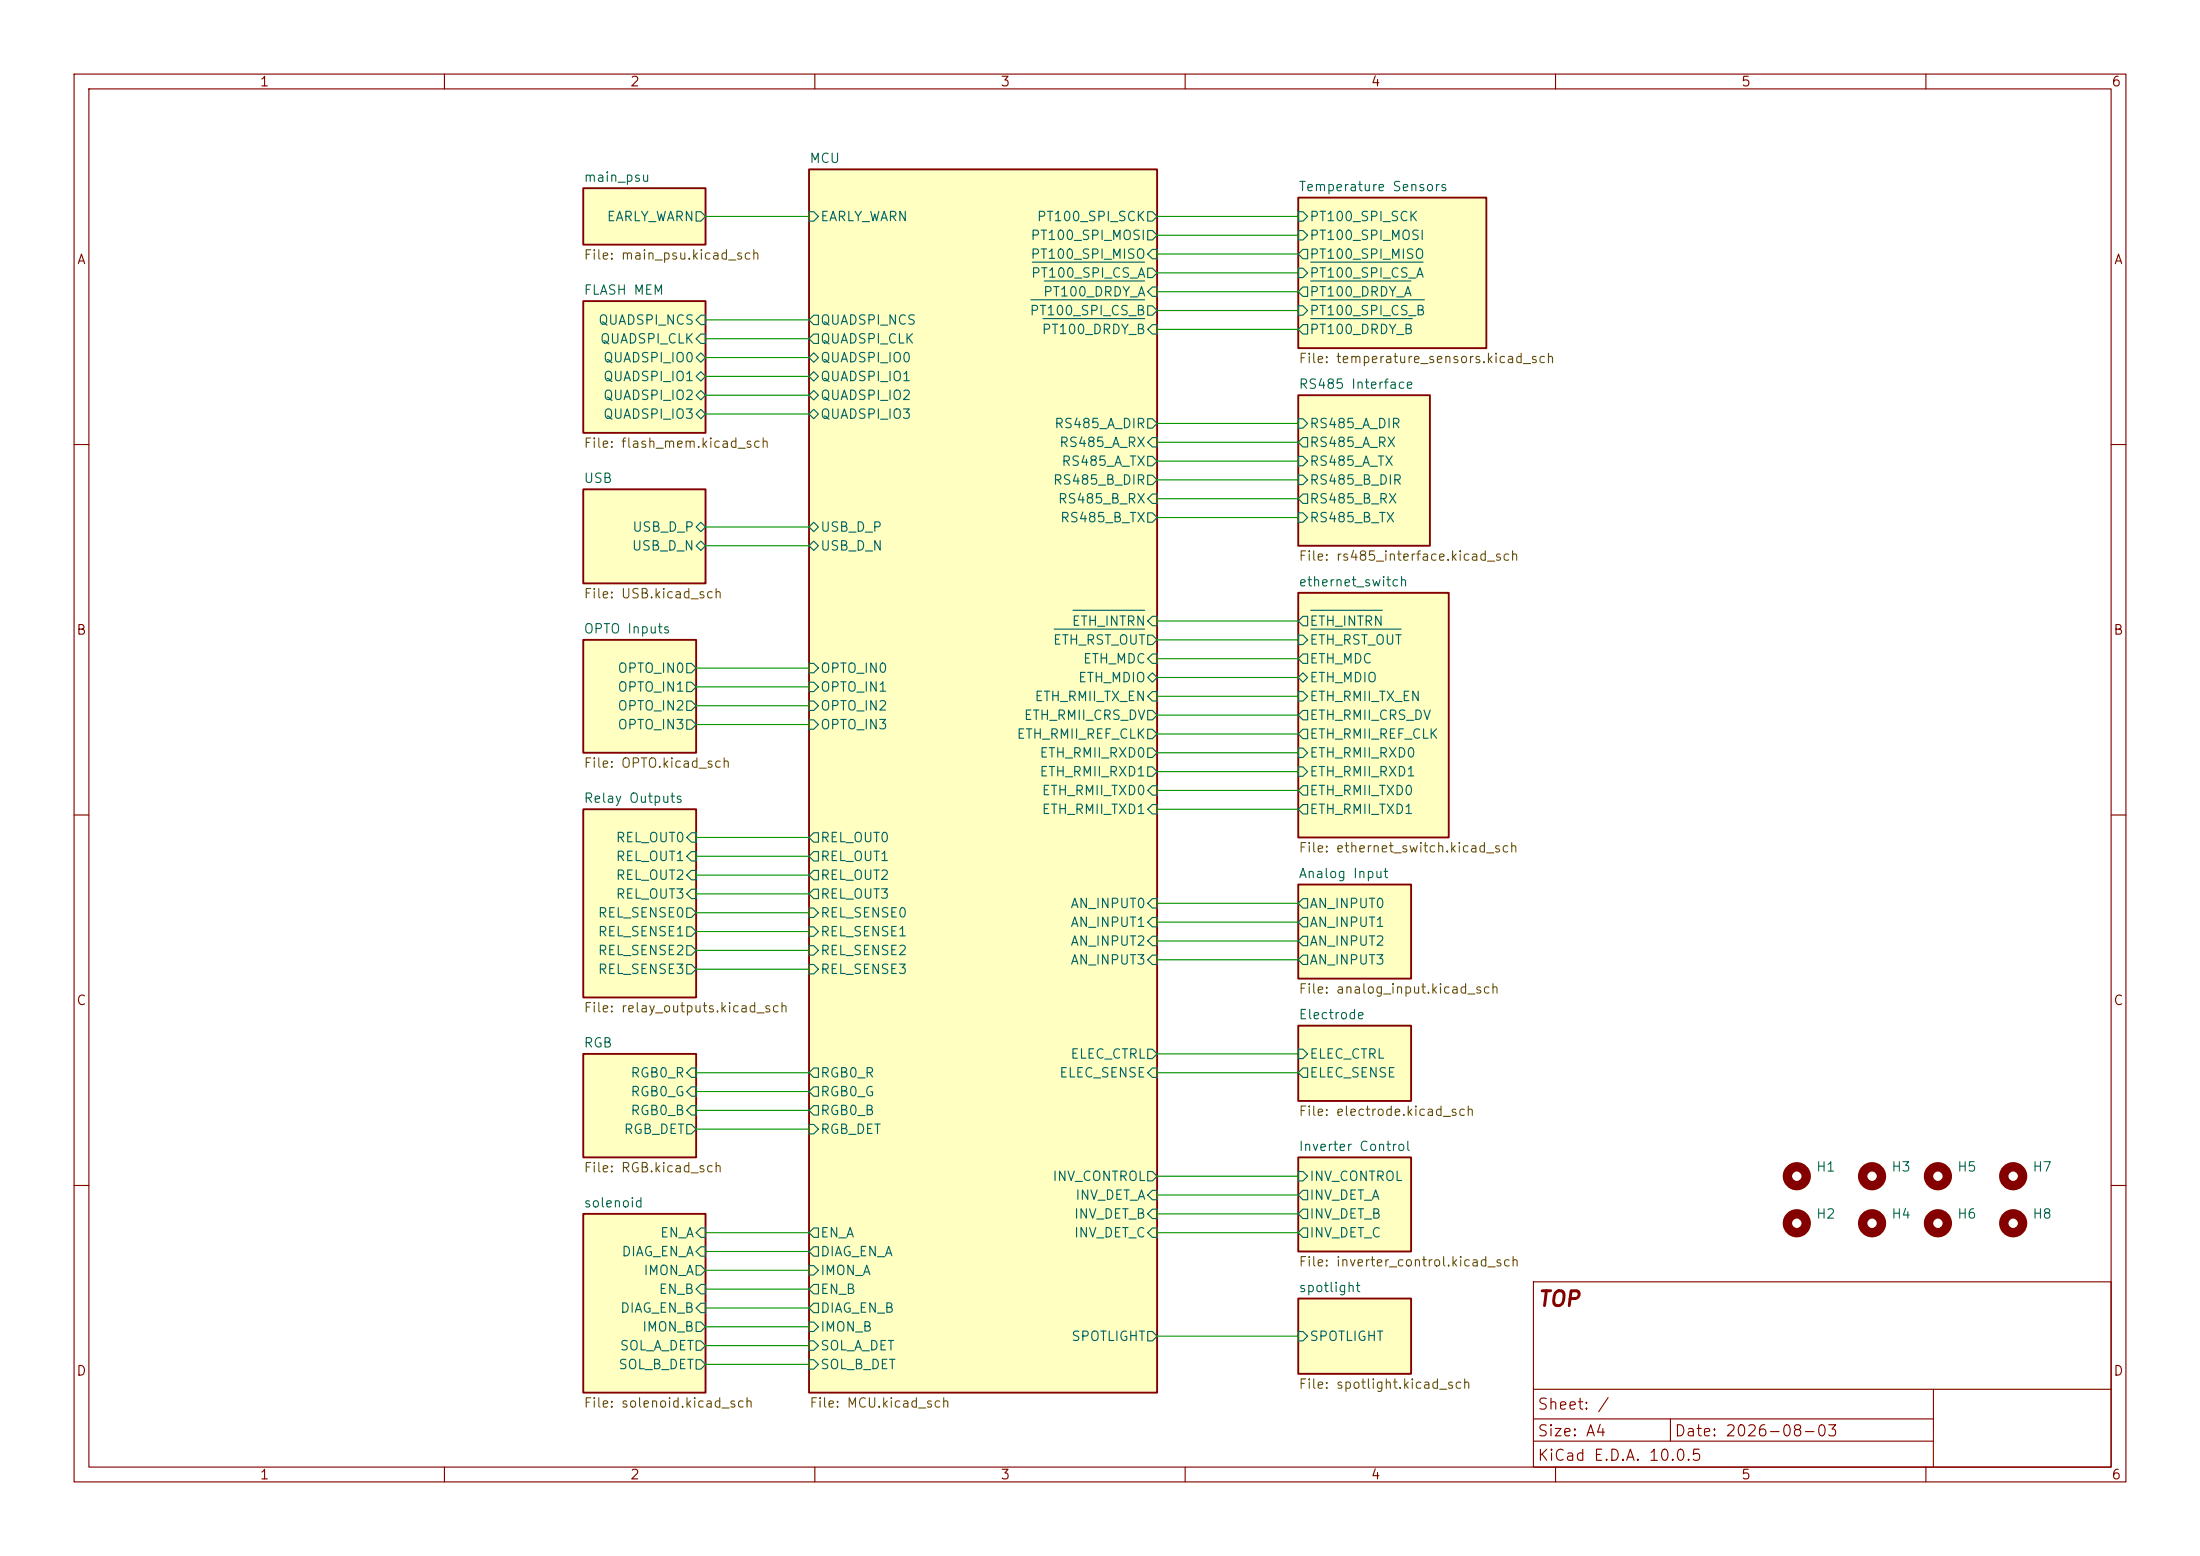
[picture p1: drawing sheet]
<svg xmlns="http://www.w3.org/2000/svg" width="297mm" height="210mm" viewBox="0 0 297 210" stroke-linecap="round" stroke-linejoin="round" font-family="sans-serif">
<g fill="none" stroke="#840000" stroke-width=".15">
<path d="M10 10h277v190h-277zM12 12h273v186h-273zM60 10v2M110 10v2M160 10v2M210 10v2M260 10v2M10 60h2M285 60h2M10 110h2M285 110h2M10 160h2"/>
<path d="M207 173h78v25h-78zM285 160h2M60 198v2M110 198v2M160 198v2M207 194.5h54M207 191.5h54M207 187.5h78M210 198v2M225.5 191.5v3M260 198v2M261 187.5v10.5"/>
</g>
<g fill="#ffffc2" stroke="#ffffc2" stroke-width=".14">
<path d="M175.3 175.3h15.2v10.1h-15.2z"/>
<path d="M175.3 138.4h15.2v10.2h-15.2z"/>
<path d="M175.3 156.2h15.2v12.7h-15.2z"/>
<path d="M175.3 119.4h15.2v12.7h-15.2z"/>
<path d="M175.3 80h20.3v33h-20.3z"/>
<path d="M78.7 25.4h16.5v7.6h-16.5z"/>
<path d="M175.3 26.7h25.4v20.3h-25.4z"/>
<path d="M78.7 109.2h15.3v25.4h-15.3z"/>
<path d="M78.7 86.4h15.3v15.2h-15.3z"/>
<path d="M78.7 142.2h15.3v14h-15.3z"/>
<path d="M175.3 53.3h17.7v20.4h-17.7z"/>
<path d="M109.2 22.9h47v165.1h-47z"/>
<path d="M78.7 163.8h16.5v24.2h-16.5z"/>
<path d="M78.7 66h16.5v12.7h-16.5z"/>
<path d="M78.7 40.6h16.5v17.8h-16.5z"/>
</g>
<g fill="none" stroke="#840000" stroke-width=".25">
<path d="M78.7 25.4h16.5v7.6h-16.5zM109.2 22.9h47v165.1h-47zM175.3 26.7h25.4v20.3h-25.4zM78.7 40.6h16.5v17.8h-16.5zM175.3 53.3h17.7v20.4h-17.7zM78.7 66h16.5v12.7h-16.5zM78.7 86.4h15.3v15.2h-15.3zM175.3 80h20.3v33h-20.3zM78.7 109.2h15.3v25.4h-15.3zM175.3 119.4h15.2v12.7h-15.2zM175.3 138.4h15.2v10.2h-15.2zM78.7 142.2h15.3v14h-15.3z"/>
<path d="M175.3 156.2h15.2v12.7h-15.2zM78.7 163.8h16.5v24.2h-16.5zM175.3 175.3h15.2v10.1h-15.2z"/>
</g>
<g fill="none" stroke="#006464" stroke-width=".15">
<path d="M94 28.6h.6l.6 .6-.6 .6h-.6zM109.2 28.6h.7l.6 .6-.6 .6h-.7zM139.4 35.4h15.1M141 37.9h13.5M154.9 28.6h.7l.6 .6-.6 .6h-.7zM154.9 31.1h.7l.6 .7-.6 .6h-.7zM154.9 36.2h.7l.6 .6-.6 .7h-.7zM154.9 39.4l.7-.7h.6v1.3h-.6zM155.6 33.7h.6v1.2h-.6l-.7-.6zM175.3 31.1h.6l.6 .7-.6 .6h-.6zM175.3 28.6h.6l.6 .6-.6 .6h-.6zM175.3 36.2h.6l.6 .6-.6 .7h-.6z"/>
<path d="M175.3 39.4l.6-.7h.6v1.3h-.6zM175.9 33.7h.6v1.2h-.6l-.6-.6zM176.9 35.4h15.2M176.9 37.9h13.6M94 50.8l.6-.6 .6 .6-.6 .6zM94 48.3l.6-.7 .6 .7-.6 .6zM94 55.9l.6-.7 .6 .7-.6 .6zM94 53.3l.6-.6 .6 .6-.6 .7zM94.6 42.5h.6v1.3h-.6l-.6-.6zM94.6 45.1h.6v1.3h-.6l-.6-.7zM109.2 45.7l.7-.6h.6v1.3h-.6zM109.2 50.8l.7-.6 .6 .6-.6 .6z"/>
<path d="M109.2 53.3l.7-.6 .6 .6-.6 .7zM109.2 55.9l.7-.7 .6 .7-.6 .6zM109.2 48.3l.7-.7 .6 .7-.6 .6zM109.9 42.5h.6v1.3h-.6l-.7-.6zM139.2 40.5h15.3M140.8 43h13.7M154.9 56.5h.7l.6 .7-.6 .6h-.7zM154.9 59.7l.7-.6h.6v1.2h-.6zM154.9 41.3h.7l.6 .6-.6 .6h-.7zM154.9 44.5l.7-.7h.6v1.3h-.6zM175.3 41.3h.6l.6 .6-.6 .6h-.6zM175.3 44.5l.6-.7h.6v1.3h-.6z"/>
<path d="M175.3 56.5h.6l.6 .7-.6 .6h-.6zM175.3 59.7l.6-.6h.6v1.2h-.6zM176.9 40.5h15.4M176.9 43h13.8M94 73.7l.6-.7 .6 .7-.6 .6zM94 71.1l.6-.6 .6 .6-.6 .7zM109.2 73.7l.7-.7 .6 .7-.6 .6zM109.2 71.1l.7-.6 .6 .6-.6 .7zM154.9 61.6h.7l.6 .6-.6 .7h-.7zM154.9 64.1h.7l.6 .7-.6 .6h-.7zM154.9 69.2h.7l.6 .7-.6 .6h-.7zM154.9 67.3l.7-.6h.6v1.2h-.6z"/>
<path d="M175.3 61.6h.6l.6 .6-.6 .7h-.6zM175.3 64.1h.6l.6 .7-.6 .6h-.6zM175.3 67.3l.6-.6h.6v1.2h-.6zM175.3 69.2h.6l.6 .7-.6 .6h-.6zM92.7 92.1h.6l.7 .6-.7 .6h-.6zM92.7 94.6h.6l.7 .7-.7 .6h-.6zM92.7 97.2h.6l.7 .6-.7 .6h-.6zM92.7 89.5h.6l.7 .7-.7 .6h-.6zM109.2 89.5h.7l.6 .7-.6 .6h-.7zM109.2 92.1h.7l.6 .6-.6 .6h-.7zM109.2 94.6h.7l.6 .7-.6 .6h-.7zM109.2 97.2h.7l.6 .6-.6 .6h-.7z"/>
<path d="M142.3 84.9h12.2M144.9 82.4h9.6M154.9 91.4l.7-.6 .6 .6-.6 .7zM154.9 85.7h.7l.6 .7-.6 .6h-.7zM154.9 98.4h.7l.6 .7-.6 .6h-.7zM154.9 94l.7-.7h.6v1.3h-.6zM154.9 95.9h.7l.6 .6-.6 .7h-.7zM155.6 88.3h.6v1.2h-.6l-.7-.6zM155.6 83.2h.6v1.3h-.6l-.7-.7zM175.3 91.4l.6-.6 .6 .6-.6 .7zM175.3 83.8l.6-.6h.6v1.3h-.6zM175.3 85.7h.6l.6 .7-.6 .6h-.6z"/>
<path d="M175.3 93.3h.6l.6 .7-.6 .6h-.6zM175.9 88.3h.6v1.2h-.6l-.6-.6zM175.9 98.4h.6v1.3h-.6l-.6-.6zM175.9 95.9h.6v1.3h-.6l-.6-.7zM176.9 82.4h9.7M176.9 84.9h12.3M93.3 112.4h.7v1.3h-.7l-.6-.7zM93.3 114.9h.7v1.3h-.7l-.6-.6zM93.3 117.5h.7v1.2h-.7l-.6-.6zM109.2 115.6l.7-.7h.6v1.3h-.6zM109.9 117.5h.6v1.2h-.6l-.7-.6zM109.9 112.4h.6v1.3h-.6l-.7-.7z"/>
<path d="M154.9 103.5h.7l.6 .6-.6 .7h-.7zM154.9 101h.7l.6 .6-.6 .6h-.7zM155.6 106h.6v1.3h-.6l-.7-.6zM155.6 108.6h.6v1.3h-.6l-.7-.7zM175.3 106.7l.6-.7h.6v1.3h-.6zM175.3 103.5h.6l.6 .6-.6 .7h-.6zM175.3 101h.6l.6 .6-.6 .6h-.6zM175.9 108.6h.6v1.3h-.6l-.6-.7zM92.7 122.6h.6l.7 .6-.7 .6h-.6zM92.7 125.1h.6l.7 .6-.7 .7h-.6zM92.7 127.6h.6l.7 .7-.7 .6h-.6zM92.7 130.2h.6l.7 .6-.7 .6h-.6z"/>
<path d="M93.3 120h.7v1.3h-.7l-.6-.6zM109.2 122.6h.7l.6 .6-.6 .6h-.7zM109.2 125.1h.7l.6 .6-.6 .7h-.7zM109.2 127.6h.7l.6 .7-.6 .6h-.7zM109.2 130.2h.7l.6 .6-.6 .6h-.7zM109.9 120h.6v1.3h-.6l-.7-.6zM154.9 121.9l.7-.6h.6v1.3h-.6zM154.9 127l.7-.6h.6v1.2h-.6zM155.6 123.8h.6v1.3h-.6l-.7-.6zM155.6 128.9h.6v1.3h-.6l-.7-.7zM175.3 129.5l.6-.6h.6v1.3h-.6zM175.3 124.5l.6-.7h.6v1.3h-.6z"/>
<path d="M175.9 121.3h.6v1.3h-.6l-.6-.7zM175.9 126.4h.6v1.2h-.6l-.6-.6zM92.7 151.8h.6l.7 .6-.7 .6h-.6zM93.3 146.7h.7v1.3h-.7l-.6-.7zM93.3 144.1h.7v1.3h-.7l-.6-.6zM93.3 149.2h.7v1.3h-.7l-.6-.6zM109.2 151.8h.7l.6 .6-.6 .6h-.7zM109.9 149.2h.6v1.3h-.6l-.7-.6zM109.9 146.7h.6v1.3h-.6l-.7-.7zM109.9 144.1h.6v1.3h-.6l-.7-.6zM154.9 141.6h.7l.6 .6-.6 .7h-.7zM154.9 158.1h.7l.6 .7-.6 .6h-.7z"/>
<path d="M154.9 144.8l.7-.7h.6v1.3h-.6zM175.3 141.6h.6l.6 .6-.6 .7h-.6zM175.3 158.1h.6l.6 .7-.6 .6h-.6zM175.9 144.1h.6v1.3h-.6l-.6-.6zM94 170.8h.6l.6 .7-.6 .6h-.6zM94 178.4h.6l.6 .7-.6 .6h-.6zM94.6 168.3h.6v1.2h-.6l-.6-.6zM94.6 175.9h.6v1.3h-.6l-.6-.7zM94.6 165.7h.6v1.3h-.6l-.6-.6zM94.6 173.4h.6v1.2h-.6l-.6-.6zM109.2 170.8h.7l.6 .7-.6 .6h-.7zM109.2 178.4h.7l.6 .7-.6 .6h-.7z"/>
<path d="M109.9 168.3h.6v1.2h-.6l-.7-.6zM109.9 175.9h.6v1.3h-.6l-.7-.7zM109.9 165.7h.6v1.3h-.6l-.7-.6zM109.9 173.4h.6v1.2h-.6l-.7-.6zM154.9 179.7h.7l.6 .6-.6 .7h-.7zM154.9 161.3l.7-.6h.6v1.2h-.6zM155.6 163.2h.6v1.3h-.6l-.7-.7zM155.6 165.7h.6v1.3h-.6l-.7-.6zM175.3 179.7h.6l.6 .6-.6 .7h-.6zM175.3 161.3l.6-.6h.6v1.2h-.6zM175.3 163.8l.6-.6h.6v1.3h-.6zM175.9 165.7h.6v1.3h-.6l-.6-.6z"/>
<path d="M94 181h.6l.6 .6-.6 .6h-.6zM94 183.5h.6l.6 .7-.6 .6h-.6zM109.2 181h.7l.6 .6-.6 .6h-.7zM109.2 183.5h.7l.6 .7-.6 .6h-.7z"/>
</g>
<g fill="none" stroke="#840000" stroke-width="1.3">
<circle cx="242.6" cy="158.7" r="1.27"/>
<circle cx="252.7" cy="158.7" r="1.27"/>
<circle cx="261.6" cy="158.7" r="1.27"/>
<circle cx="271.8" cy="158.7" r="1.27"/>
<circle cx="242.6" cy="165.1" r="1.27"/>
<circle cx="252.7" cy="165.1" r="1.27"/>
<circle cx="261.6" cy="165.1" r="1.27"/>
<circle cx="271.8" cy="165.1" r="1.27"/>
</g>
<g fill="none" stroke="#009600" stroke-width=".15">
<path d="M95.2 29.2h14M156.2 29.2h19.1M156.2 36.8h19.1M156.2 34.3h19.1M156.2 39.4h19.1M156.2 31.8h19.1M95.2 45.7h14M95.2 48.3h14M95.2 43.2h14M95.2 50.8h14M95.2 53.3h14M95.2 55.9h14"/>
<path d="M156.2 41.9h19.1M156.2 44.5h19.1M156.2 57.2h19.1M156.2 59.7h19.1M95.2 73.7h14M95.2 71.1h14M156.2 69.9h19.1M156.2 64.8h19.1M156.2 62.2h19.1M156.2 67.3h19.1M94 95.3h15.2M94 92.7h15.2"/>
<path d="M94 90.2h15.2M94 97.8h15.2M156.2 99.1h19.1M156.2 94h19.1M156.2 96.5h19.1M156.2 91.4h19.1M156.2 83.8h19.1M156.2 86.4h19.1M156.2 88.9h19.1M94 118.1h15.2M94 113h15.2M94 115.6h15.2"/>
<path d="M156.2 109.2h19.1M156.2 104.1h19.1M156.2 101.6h19.1M156.2 106.7h19.1M94 128.3h15.2M94 120.7h15.2M94 123.2h15.2M94 130.8h15.2M94 125.7h15.2M156.2 124.5h19.1M156.2 129.5h19.1M156.2 127h19.1"/>
<path d="M156.2 121.9h19.1M94 144.8h15.2M94 147.3h15.2M94 149.9h15.2M94 152.4h15.2M156.2 144.8h19.1M156.2 142.2h19.1M156.2 158.8h19.1M95.2 166.4h14M95.2 168.9h14M95.2 179.1h14M95.2 174h14"/>
<path d="M95.2 176.5h14M95.2 171.5h14M156.2 161.3h19.1M156.2 166.4h19.1M156.2 163.8h19.1M95.2 181.6h14M95.2 184.2h14M156.2 180.3h19.1"/>
</g>
<text font-size="2" fill="#840000" x="207.5" y="176.8">TOP</text>
<g font-size="1.5" fill="#840000">
<text x="207.5" y="190.6">Sheet: /</text>
<text x="207.5" y="197.5">KiCad E.D.A. 10.0.5</text>
<text x="207.5" y="194.2">Size: A4</text>
<text x="226" y="194.2">Date: 2026-08-03</text>
</g>
<g font-size="1.3" fill="#840000">
<text x="35" y="12">1</text>
<text x="85" y="12">2</text>
<text x="135" y="12">3</text>
<text x="185" y="12">4</text>
<text x="235" y="12">5</text>
<text x="285" y="12">6</text>
<text x="10.3" y="36">A</text>
<text x="285.3" y="36">A</text>
<text x="10.2" y="86">B</text>
<text x="285.2" y="86">B</text>
<text x="10.2" y="136">C</text>
<text x="285.2" y="136">C</text>
<text x="10.2" y="186">D</text>
<text x="285.2" y="186">D</text>
<text x="35" y="200">1</text>
<text x="85" y="200">2</text>
<text x="135" y="200">3</text>
<text x="185" y="200">4</text>
<text x="235" y="200">5</text>
<text x="285" y="200">6</text>
</g>
<g font-size="1.3" fill="#006464">
<text x="109.2" y="22.3">MCU</text>
<text x="78.7" y="24.9">main_psu</text>
<text x="175.2" y="26.1">Temperature Sensors</text>
<text x="81.8" y="30.2">EARLY_WARN</text>
<text x="110.7" y="30.2">EARLY_WARN</text>
<text x="139" y="35.3">PT100_SPI_MISO</text>
<text x="139" y="32.7">PT100_SPI_MOSI</text>
<text x="139.9" y="30.2">PT100_SPI_SCK</text>
<text x="176.7" y="35.3">PT100_SPI_MISO</text>
<text x="176.7" y="32.7">PT100_SPI_MOSI</text>
<text x="176.7" y="30.2">PT100_SPI_SCK</text>
<text x="78.7" y="40.1">FLASH MEM</text>
<text x="139.1" y="37.8">PT100_SPI_CS_A</text>
<text x="140.7" y="40.3">PT100_DRDY_A</text>
<text x="176.7" y="37.8">PT100_SPI_CS_A</text>
<text x="176.7" y="40.3">PT100_DRDY_A</text>
<text x="80.7" y="44.1">QUADSPI_NCS</text>
<text x="80.9" y="46.7">QUADSPI_CLK</text>
<text x="110.7" y="46.7">QUADSPI_CLK</text>
<text x="110.7" y="44.1">QUADSPI_NCS</text>
<text x="138.9" y="42.9">PT100_SPI_CS_B</text>
<text x="140.6" y="45.4">PT100_DRDY_B</text>
<text x="176.7" y="42.9">PT100_SPI_CS_B</text>
<text x="176.7" y="45.4">PT100_DRDY_B</text>
<text x="81.3" y="51.8">QUADSPI_IO1</text>
<text x="81.3" y="49.2">QUADSPI_IO0</text>
<text x="110.7" y="51.8">QUADSPI_IO1</text>
<text x="110.7" y="49.2">QUADSPI_IO0</text>
<text x="175.2" y="52.8">RS485 Interface</text>
<text x="81.3" y="56.8">QUADSPI_IO3</text>
<text x="81.3" y="54.3">QUADSPI_IO2</text>
<text x="110.7" y="54.3">QUADSPI_IO2</text>
<text x="110.7" y="56.8">QUADSPI_IO3</text>
<text x="142.2" y="58.1">RS485_A_DIR</text>
<text x="176.7" y="58.1">RS485_A_DIR</text>
<text x="78.7" y="65.5">USB</text>
<text x="142.1" y="65.7">RS485_B_DIR</text>
<text x="142.9" y="60.7">RS485_A_RX</text>
<text x="143.2" y="63.2">RS485_A_TX</text>
<text x="176.7" y="60.7">RS485_A_RX</text>
<text x="176.7" y="63.2">RS485_A_TX</text>
<text x="176.7" y="65.7">RS485_B_DIR</text>
<text x="142.7" y="68.3">RS485_B_RX</text>
<text x="143" y="70.8">RS485_B_TX</text>
<text x="176.7" y="68.3">RS485_B_RX</text>
<text x="176.7" y="70.8">RS485_B_TX</text>
<text x="85.2" y="74.6">USB_D_N</text>
<text x="85.3" y="72.1">USB_D_P</text>
<text x="110.7" y="74.6">USB_D_N</text>
<text x="110.7" y="72.1">USB_D_P</text>
<text x="175.2" y="79.5">ethernet_switch</text>
<text x="78.7" y="85.8">OPTO Inputs</text>
<text x="142.1" y="87.3">ETH_RST_OUT</text>
<text x="144.6" y="84.8">ETH_INTRN</text>
<text x="146.1" y="89.9">ETH_MDC</text>
<text x="176.7" y="89.9">ETH_MDC</text>
<text x="176.7" y="84.8">ETH_INTRN</text>
<text x="176.7" y="87.3">ETH_RST_OUT</text>
<text x="83.3" y="93.7">OPTO_IN1</text>
<text x="83.3" y="91.1">OPTO_IN0</text>
<text x="110.7" y="91.1">OPTO_IN0</text>
<text x="110.7" y="93.7">OPTO_IN1</text>
<text x="139.6" y="94.9">ETH_RMII_TX_EN</text>
<text x="145.5" y="92.4">ETH_MDIO</text>
<text x="176.7" y="92.4">ETH_MDIO</text>
<text x="176.7" y="94.9">ETH_RMII_TX_EN</text>
<text x="83.3" y="96.2">OPTO_IN2</text>
<text x="83.3" y="98.8">OPTO_IN3</text>
<text x="110.7" y="96.2">OPTO_IN2</text>
<text x="110.7" y="98.8">OPTO_IN3</text>
<text x="137.2" y="100">ETH_RMII_REF_CLK</text>
<text x="138.1" y="97.5">ETH_RMII_CRS_DV</text>
<text x="176.7" y="100">ETH_RMII_REF_CLK</text>
<text x="176.7" y="97.5">ETH_RMII_CRS_DV</text>
<text x="140.2" y="105.1">ETH_RMII_RXD1</text>
<text x="140.2" y="102.6">ETH_RMII_RXD0</text>
<text x="140.6" y="107.6">ETH_RMII_TXD0</text>
<text x="176.7" y="107.6">ETH_RMII_TXD0</text>
<text x="176.7" y="105.1">ETH_RMII_RXD1</text>
<text x="176.7" y="102.6">ETH_RMII_RXD0</text>
<text x="78.7" y="108.7">Relay Outputs</text>
<text x="83" y="114">REL_OUT0</text>
<text x="110.7" y="114">REL_OUT0</text>
<text x="140.6" y="110.2">ETH_RMII_TXD1</text>
<text x="176.7" y="110.2">ETH_RMII_TXD1</text>
<text x="83" y="116.5">REL_OUT1</text>
<text x="83" y="119.1">REL_OUT2</text>
<text x="110.7" y="116.5">REL_OUT1</text>
<text x="110.7" y="119.1">REL_OUT2</text>
<text x="175.2" y="118.8">Analog Input</text>
<text x="80.6" y="124.2">REL_SENSE0</text>
<text x="83" y="121.6">REL_OUT3</text>
<text x="110.7" y="121.6">REL_OUT3</text>
<text x="110.7" y="124.2">REL_SENSE0</text>
<text x="144.4" y="122.9">AN_INPUT0</text>
<text x="144.4" y="125.4">AN_INPUT1</text>
<text x="176.7" y="122.9">AN_INPUT0</text>
<text x="176.7" y="125.4">AN_INPUT1</text>
<text x="80.6" y="126.7">REL_SENSE1</text>
<text x="80.6" y="129.2">REL_SENSE2</text>
<text x="80.6" y="131.8">REL_SENSE3</text>
<text x="110.7" y="126.7">REL_SENSE1</text>
<text x="110.7" y="129.2">REL_SENSE2</text>
<text x="110.7" y="131.8">REL_SENSE3</text>
<text x="144.4" y="128">AN_INPUT2</text>
<text x="144.4" y="130.5">AN_INPUT3</text>
<text x="176.7" y="130.5">AN_INPUT3</text>
<text x="176.7" y="128">AN_INPUT2</text>
<text x="175.2" y="137.9">Electrode</text>
<text x="78.7" y="141.7">RGB</text>
<text x="144.4" y="143.2">ELEC_CTRL</text>
<text x="176.7" y="143.2">ELEC_CTRL</text>
<text x="85" y="148.3">RGB0_G</text>
<text x="85" y="145.7">RGB0_R</text>
<text x="110.7" y="148.3">RGB0_G</text>
<text x="110.7" y="145.7">RGB0_R</text>
<text x="142.9" y="145.7">ELEC_SENSE</text>
<text x="176.7" y="145.7">ELEC_SENSE</text>
<text x="84.1" y="153.4">RGB_DET</text>
<text x="85" y="150.8">RGB0_B</text>
<text x="110.7" y="150.8">RGB0_B</text>
<text x="110.7" y="153.4">RGB_DET</text>
<text x="175.2" y="155.7">Inverter Control</text>
<text x="142" y="159.7">INV_CONTROL</text>
<text x="176.7" y="159.7">INV_CONTROL</text>
<text x="245.1" y="158.4">H1</text>
<text x="255.3" y="158.4">H3</text>
<text x="264.1" y="158.4">H5</text>
<text x="274.3" y="158.4">H7</text>
<text x="78.7" y="163.3">solenoid</text>
<text x="89" y="167.3">EN_A</text>
<text x="110.7" y="167.3">EN_A</text>
<text x="144.9" y="164.8">INV_DET_B</text>
<text x="144.9" y="167.3">INV_DET_C</text>
<text x="145.1" y="162.3">INV_DET_A</text>
<text x="176.7" y="162.3">INV_DET_A</text>
<text x="176.7" y="164.8">INV_DET_B</text>
<text x="176.7" y="167.3">INV_DET_C</text>
<text x="245.1" y="164.8">H2</text>
<text x="255.3" y="164.8">H4</text>
<text x="264.1" y="164.8">H6</text>
<text x="274.3" y="164.8">H8</text>
<text x="83.8" y="169.9">DIAG_EN_A</text>
<text x="86.8" y="172.4">IMON_A</text>
<text x="110.7" y="169.9">DIAG_EN_A</text>
<text x="110.7" y="172.4">IMON_A</text>
<text x="83.6" y="177.5">DIAG_EN_B</text>
<text x="88.8" y="175">EN_B</text>
<text x="110.7" y="177.5">DIAG_EN_B</text>
<text x="110.7" y="175">EN_B</text>
<text x="175.2" y="174.7">spotlight</text>
<text x="83.4" y="185.1">SOL_B_DET</text>
<text x="83.6" y="182.6">SOL_A_DET</text>
<text x="86.6" y="180">IMON_B</text>
<text x="110.7" y="180">IMON_B</text>
<text x="110.7" y="182.6">SOL_A_DET</text>
<text x="110.7" y="185.1">SOL_B_DET</text>
<text x="144.5" y="181.3">SPOTLIGHT</text>
<text x="176.7" y="181.3">SPOTLIGHT</text>
</g>
<g font-size="1.3" fill="#725600">
<text x="78.7" y="35.4">File: main_psu.kicad_sch</text>
<text x="175.2" y="49.3">File: temperature_sensors.kicad_sch</text>
<text x="78.7" y="60.8">File: flash_mem.kicad_sch</text>
<text x="175.2" y="76">File: rs485_interface.kicad_sch</text>
<text x="78.7" y="81.1">File: USB.kicad_sch</text>
<text x="78.7" y="103.9">File: OPTO.kicad_sch</text>
<text x="175.2" y="115.4">File: ethernet_switch.kicad_sch</text>
<text x="78.7" y="137">File: relay_outputs.kicad_sch</text>
<text x="175.2" y="134.4">File: analog_input.kicad_sch</text>
<text x="175.2" y="150.9">File: electrode.kicad_sch</text>
<text x="78.7" y="158.6">File: RGB.kicad_sch</text>
<text x="175.2" y="171.3">File: inverter_control.kicad_sch</text>
<text x="78.7" y="190.3">File: solenoid.kicad_sch</text>
<text x="109.2" y="190.3">File: MCU.kicad_sch</text>
<text x="175.2" y="187.8">File: spotlight.kicad_sch</text>
</g>
</svg>
